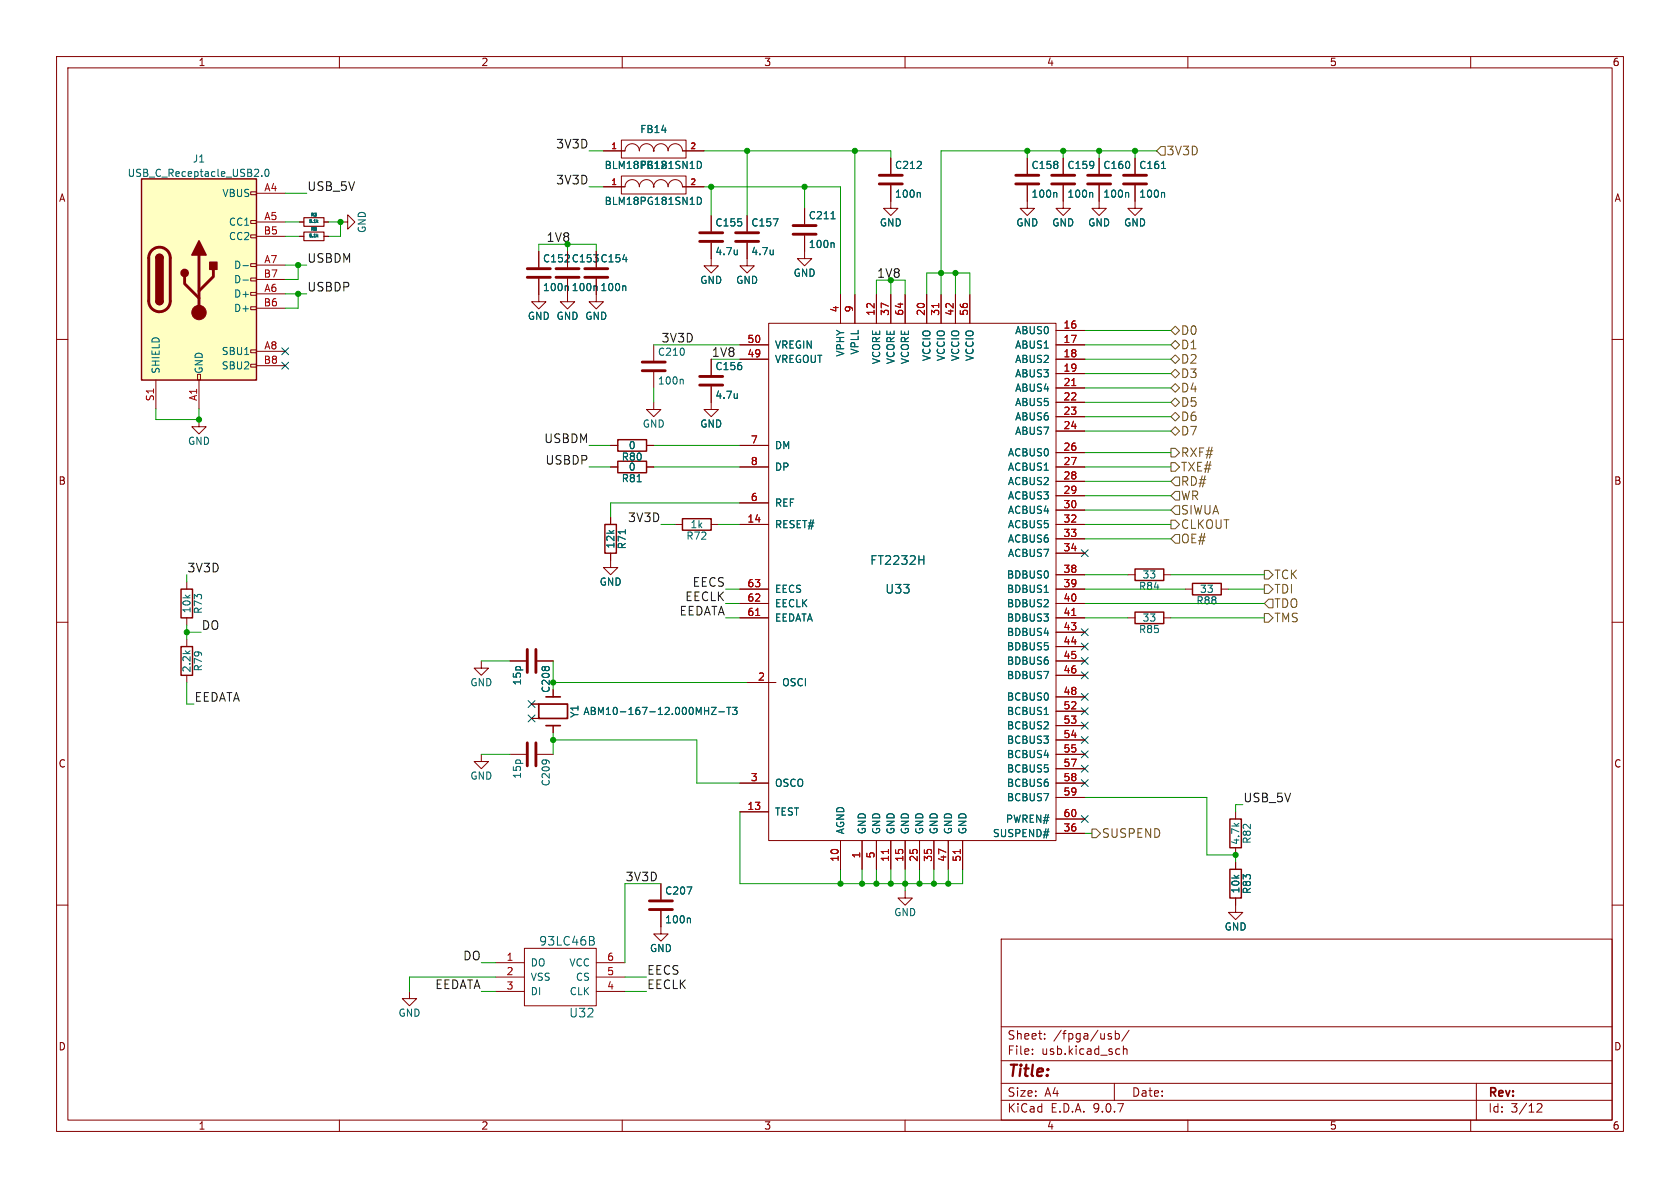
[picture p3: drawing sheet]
<svg xmlns="http://www.w3.org/2000/svg" width="297mm" height="210mm" viewBox="0 0 297 210" stroke-linecap="round" stroke-linejoin="round" font-family="sans-serif">
<g fill="none" stroke="#840000" stroke-width=".18">
<path d="M10 10h277v190h-277zM12 12h273v186h-273zM60 10v2M110 10v2M160 10v2M210 10v2M260 10v2M60.2 39.2h1.3v-1.2l1.2 1.2-1.2 1.3v-1.3M106.7 33h3.8a1.27 1.27 0 0 1 1.3-1.2 1.27 1.27 0 0 1 1.2 1.2 1.27 1.27 0 0 1 1.3-1.2 1.27 1.27 0 0 1 1.3 1.2 1.27 1.27 0 0 1 1.2-1.2 1.27 1.27 0 0 1 1.3 1.2 1.27 1.27 0 0 1 1.3-1.2 1.27 1.27 0 0 1 1.2 1.2h3.9M109.9 31.1h11.4v3.2h-11.4zM188 27.9v2.8M188 32.8v2.8"/>
<path d="M10 60h2M35.2 74.2v1.2h1.2l-1.2 1.3-1.3-1.3h1.3M285 60h2M10 110h2M33 102.9v1.2M33 109.2v1.3M33 113v1.3M33 119.4v1.3M285 110h2M10 160h2M177 166h108v32h-108zM285 160h2"/>
<path d="M60 198v2M110 198v2M160 198v2M177 194.5h108M177 191.5h108M177 187.5h108M177 181.5h108M182.5 186.3v.1M182.5 185.5v.1M184.7 183.6v.1M184.7 182.8v.1M196.1 183.2l.4 .1v.2l-.2 .2h-.3"/>
<path d="M196.1 182.7l.4 .1M197 191.5v3M197.2 182.8l.4-.1 .3 .3v.4l-.2 .2h-.5M197.2 182.2v1.5M197.8 185.4l.2 .1M198 186.3l-.2 .1M198.6 184.9v1.5M198.6 185.5l.2-.1 .4 .1v.9M199.6 182.1l-1.3 2M210 198v2M260 198v2M261 191.5v6.5"/>
<path d="M271.7 195.2l.6-.1 .2 .1 .1 .3-.9 1.1h.9"/>
</g>
<path d="M185.9 31h4.1M185.9 32.5h4.1" fill="none" stroke="#840000" stroke-width=".51"/>
<path d="M123.3 34.9a.64 .64 0 0 1 .7 .6 .64 .64 0 0 1-.7 .6zM193 34l.2 .2v.7" fill="none" stroke="#006464" stroke-width=".18"/>
<circle cx="115.6" cy="33" r=".08" fill="#840000" stroke="#840000" stroke-width=".18"/>
<path d="M32 104.1h2v5.1h-2zM32 114.3h2v5.1h-2z" fill="none" stroke="#840000" stroke-width=".25"/>
<path d="M25 31.6h20.3v35.6h-20.3z" fill="#ffffc2"/>
<g fill="none" stroke="#840000" stroke-width=".18">
<path d="M44.3 33.9h1v.5h-1zM44.3 39h1v.5h-1zM45.3 34.2h5.1M45.3 39.2h5.1M53 39.2h.7M57.3 39.2h.7M106.7 26.7h3.8a1.27 1.27 0 0 1 1.3-1.3 1.27 1.27 0 0 1 1.2 1.3 1.27 1.27 0 0 1 1.3-1.3 1.27 1.27 0 0 1 1.3 1.3 1.27 1.27 0 0 1 1.2-1.3 1.27 1.27 0 0 1 1.3 1.3 1.27 1.27 0 0 1 1.3-1.3 1.27 1.27 0 0 1 1.2 1.3h3.9M106.7 33h3.8M109.9 24.8h11.4v3.1h-11.4zM120.6 33h3.9M125.7 38.1v2.8M132.1 38.1v2.8"/>
<path d="M142.2 36.8v2.8M157.5 32.8v4h1.2l-1.2 1.3-1.3-1.3h1.3M157.5 27.9v2.8M181.6 32.8v4h1.3l-1.3 1.3-1.3-1.3h1.3M181.6 27.9v2.8M188 32.8v4h1.2l-1.2 1.3-1.3-1.3h1.3M188 27.9v2.8M194.3 32.8v4h1.3l-1.3 1.3-1.3-1.3h1.3M194.3 27.9v2.8M200.7 32.8v4h1.2l-1.2 1.3-1.3-1.3h1.3M200.7 27.9v2.8M44.3 41.5h1v.5h-1z"/>
<path d="M44.3 46.6h1v.5h-1zM44.3 49.1h1v.6h-1zM44.3 51.7h1v.5h-1zM44.3 54.2h1v.5h-1zM45.3 41.8h5.1M45.3 46.9h5.1M45.3 49.4h5.1M45.3 51.9h5.1M45.3 54.5h5.1M53 41.8h.7M57.3 41.8h.7M95.2 49.3v4h1.3l-1.3 1.3-1.2-1.3h1.2"/>
<path d="M95.2 44.5v2.7M100.3 49.3v4h1.3l-1.3 1.3-1.2-1.3h1.2M100.3 44.5v2.7M105.4 49.3v4h1.3l-1.3 1.3-1.3-1.3h1.3M105.4 44.5v2.7M125.7 42.9v4.1h1.3l-1.3 1.3-1.2-1.3h1.2M132.1 42.9v4.1h1.2l-1.2 1.3-1.3-1.3h1.3M135.9 57.2h50.8v91.4h-50.8zM142.2 41.7v4h1.3l-1.3 1.3-1.2-1.3h1.2M148.6 52.1v5.1M151.1 52.1v5.1M154.9 52.1v5.1"/>
<path d="M157.5 52.1v5.1M160 52.1v5.1M163.8 52.1v5.1M166.4 52.1v5.1M168.9 52.1v5.1M171.4 52.1v5.1M186.7 58.4h5.1M27.6 67.2v5.1M34.9 66.2h.5v1h-.5zM35.2 67.2v5.1M44.3 61.8h1v.6h-1zM44.3 64.4h1v.5h-1z"/>
<path d="M45.3 62.1h5.1M45.3 64.6h5.1M107.9 78.7h1.3M114.3 78.7h1.3M115.6 71.1v1.3h1.2l-1.2 1.3-1.3-1.3h1.3M115.6 61v2.8M115.6 65.8v2.8M125.7 68.3v4.1h1.3l-1.3 1.3-1.2-1.3h1.2M125.7 63.5v2.8M130.8 61h5.1M130.8 63.5h5.1M130.8 78.7h5.1"/>
<path d="M186.7 61h5.1M186.7 63.5h5.1M186.7 66h5.1M186.7 68.6h5.1M186.7 71.1h5.1M186.7 73.7h5.1M186.7 76.2h5.1M107.9 97.8v2.5h1.3l-1.3 1.3-1.2-1.3h1.2M107.9 82.6h1.3M107.9 91.4v1.3M114.3 82.6h1.3M119.4 92.7h1.2"/>
<path d="M125.7 92.7h1.3M130.8 92.7h5.1M130.8 82.6h5.1M130.8 88.9h5.1M186.7 92.7h5.1M186.7 82.6h5.1M186.7 80h5.1M186.7 85.1h5.1M186.7 87.6h5.1M186.7 90.2h5.1M186.7 95.3h5.1M186.7 97.8h5.1"/>
<path d="M85.1 116.8v1.3h1.3l-1.3 1.3-1.3-1.3h1.3M90.2 116.8h2.8M95 116.8h2.8M130.8 104.1h5.1M130.8 106.7h5.1M130.8 109.2h5.1M186.7 104.1h5.1M186.7 106.7h5.1M186.7 109.2h5.1M186.7 101.6h5.1M186.7 111.8h5.1M186.7 114.3h5.1"/>
<path d="M186.7 116.8h5.1M186.7 119.4h5.1M199.4 109.2h1.3M199.4 101.6h1.3M205.7 109.2h1.3M205.7 101.6h1.3M209.5 104.1h1.3M215.9 104.1h1.3M85.1 133.4v1.2h1.3l-1.3 1.3-1.3-1.3h1.3M90.2 133.4h2.8M94 124.5h1.2M94 127h1.2"/>
<path d="M95 133.4h2.8M97.8 121.9v1.3M97.8 128.3v1.2M130.8 138.4h5.1M132.1 120.7h5.1M186.7 138.4h5.1M186.7 123.2h5.1M186.7 125.7h5.1M186.7 128.3h5.1M186.7 130.8h5.1M186.7 133.4h5.1M186.7 135.9h5.1"/>
<path d="M116.8 156.2v2.8M130.8 143.5h5.1M148.6 148.6v5.1M152.4 148.6v5.1M154.9 148.6v5.1M157.5 148.6v5.1M160 157.5v1.3h1.3l-1.3 1.2-1.3-1.2h1.3M160 148.6v5.1M162.6 148.6v5.1M165.1 148.6v5.1M167.6 148.6v5.1M170.2 148.6v5.1"/>
<path d="M186.7 141h5.1M186.7 144.8h5.1M186.7 147.3h5.1M218.4 158.8v2.5h1.3l-1.3 1.3-1.2-1.3h1.2M218.4 143.5v1.3M218.4 149.9v1.2M218.4 152.4v1.3M72.4 175.3v1.2h1.3l-1.3 1.3-1.3-1.3h1.3M87.6 170.2h5.1M87.6 172.7h5.1M87.6 175.3h5.1M92.7 167.6h12.7v10.2h-12.7z"/>
<path d="M105.4 170.2h5.1M105.4 172.7h5.1M105.4 175.3h5.1M116.8 161v4.1h1.3l-1.3 1.3-1.2-1.3h1.2"/>
</g>
<path d="M25 31.6h20.3v35.6h-20.3zM27.6 45.6a.64 .64 0 0 1 .6-.6 .64 .64 0 0 1 .6 .6M27.6 53.2a.64 .64 0 0 0 .6 .6 .64 .64 0 0 0 .6-.6M109.2 77.7h5.1v2.1h-5.1zM106.9 92.7h2.1v5.1h-2.1zM109.2 81.5h5.1v2.1h-5.1zM120.6 91.7h5.1v2h-5.1zM200.7 100.6h5v2h-5zM200.7 108.2h5v2h-5zM210.8 103.1h5.1v2.1h-5.1zM217.4 153.7h2.1v5.1h-2.1zM217.4 144.8h2.1v5.1h-2.1z" fill="none" stroke="#840000" stroke-width=".25"/>
<g fill="none" stroke="#840000" stroke-width=".51">
<path d="M140.2 39.9h4.1M155.4 31h4.1M155.4 32.5h4.1M179.6 31h4M179.6 32.5h4M192.3 31h4M192.3 32.5h4M198.6 31h4.1M198.6 32.5h4.1M26.8 44.3a1.9 1.9 0 0 1 2.1-.5 1.9 1.9 0 0 1 1.2 1.8v7.6a1.91 1.91 0 0 1-1.9 1.9 1.91 1.91 0 0 1-1.9-1.9v-7.8l.2-.6zM32.6 48.9v1.3l2.6 2.5M35.2 45.1v10.1"/>
<path d="M37.7 47.6v1.3l-2.5 2.5M93.2 47.5h4.1M93.2 49h4.1M98.3 47.5h4.1M98.3 49h4.1M103.4 47.5h4M103.4 49h4M123.7 41.1h4.1M123.7 42.7h4.1M130 41.1h4.1M130 42.7h4.1M140.2 41.4h4.1"/>
<path d="M113.5 64h4.1M113.5 65.5h4.1M123.7 66.5h4.1M123.7 68.1h4.1M93.2 114.8v4.1M94.7 114.8v4.1M93.2 131.3v4.1M94.7 131.3v4.1M114.8 159.3h4.1M114.8 160.8h4.1"/>
</g>
<g fill="#840000" stroke="#840000" stroke-width=".25">
<path d="M27.6 45.6h1.2v7.6h-1.2z"/>
<path d="M27.7 45.1a.64 .64 0 0 1 .7-.1 .64 .64 0 0 1 .4 .6h-1.2z"/>
<path d="M27.6 53.2h1.2a.64 .64 0 0 1-.6 .6 .64 .64 0 0 1-.6-.6z"/>
<path d="M35.2 42.5l1.2 2.6h-2.5z"/>
<path d="M37.1 46.4h1.3v1.2h-1.3z"/>
<circle cx="32.6" cy="48.3" r=".63"/>
</g>
<g fill="#840000" stroke="#840000" stroke-width=".18">
<circle cx="35.2" cy="55.2" r="1.27"/>
<circle cx="115.6" cy="26.7" r=".08"/>
</g>
<g fill="none" stroke="#006464" stroke-width=".18">
<path d="M46.3 31.1v.1M47 30l.1-.1a.68 .68 0 0 1 .5 .7 .68 .68 0 0 1-.5 .6 .84 .84 0 0 1-.1-1.2zM56.1 39.2l.1 .1M56.2 39l-.2 .2M123.3 28.5a.64 .64 0 0 1 .7 .7 .64 .64 0 0 1-.7 .6zM123.3 34.9a.64 .64 0 0 1 .7 .6 .64 .64 0 0 1-.7 .6zM136.7 38.7h.8l-.5 1.2M146.9 38.7h.7M162.5 34l.2 .2v.7M186.6 34l.2 .2v.7M193 34l.2 .2v.7M199.3 34l.2 .2v.7"/>
<path d="M205.3 29.8h.8M205.7 34l.2 .2v.7M43 47h.9M43 49.5h.9M56.1 41.7l.1 .2M56.2 41.5l-.2 .2M100.3 50.5l.2 .2v.7M105.4 50.5l.2 .2v.7M110.1 45.9h.8M110.4 50.5l.2 .2v.7M130.3 44.2v.8M130.3 44.9v.1"/>
<path d="M136.7 44.2v.8M136.7 44.9l-.1 .1M147.3 42.9l.2 .2v.7M120.6 67l.2 .2v.7M130.3 69.6v.8M130.3 70.3v.1M110.6 93.6v.8M112.6 85.2h.8M162.5 99h.8M163.3 98.2v1.6M184.6 104.7h.7M125.8 125h.8l-.8 1.3h.8"/>
<path d="M127.1 125.8h1M128.5 125h.7M128.8 125v1.3M129.5 125h.8l-.4 .5 .3 .1v.6l-.1 .1-.6-.1M184.6 126.3h.7M121.5 156.8h.8l-.5 1.3M104.2 165.5h.5l.2 .2 .1 .3-.3 .3M104.2 166.3h.5M104.7 166.3a.41 .41 0 0 1 .4 .3 .41 .41 0 0 1-.3 .5h-.6M121.9 162.3l.2 .2v.6"/>
</g>
<path d="M53.7 38.5h3.6v1.5h-3.6zM53.7 41h3.6v1.5h-3.6z" fill="none" stroke="#840000" stroke-width=".2"/>
<path d="M166 53.6v.8M189.5 68.2h.7M133.6 108.8h.7M189.5 108.8h.7M157.1 150.2v.7M169.8 150.2v.7" fill="none" stroke="#a90000" stroke-width=".18"/>
<path d="M95.2 124.5h5.1v2.5h-5.1zM96.5 123.2h2.6M96.5 128.3h2.6" fill="none" stroke="#840000" stroke-width=".3"/>
<g fill="none" stroke="#725600" stroke-width=".18">
<path d="M205.2 25.9h.8v1.5h-.8l-.7-.7zM207 58.4l.8-.7 .7 .7-.7 .8zM207 79.2h.8l.7 .8-.7 .8h-.8zM207 76.2l.8-.8 .7 .8-.7 .8zM207 66l.8-.7 .7 .7-.7 .8zM207 73.7l.8-.8 .7 .8-.7 .7zM207 71.1l.8-.7 .7 .7-.7 .8zM207 68.6l.8-.8 .7 .8-.7 .7zM207 63.5l.8-.8 .7 .8-.7 .8zM207 61l.8-.8 .7 .8-.7 .7zM207 81.8h.8l.7 .8-.7 .7h-.8zM207 91.9h.8l.7 .8-.7 .8h-.8z"/>
<path d="M207.8 86.9h.7v1.5h-.7l-.8-.8zM207.8 84.3h.7v1.6h-.7l-.8-.8zM207.8 94.5h.7v1.5h-.7l-.8-.7zM207.8 89.4h.7v1.5h-.7l-.8-.7zM223.5 103.4h.8l.7 .7-.7 .8h-.8zM223.5 100.8h.8l.7 .8-.7 .8h-.8zM223.5 108.5h.8l.7 .7-.7 .8h-.8zM224.3 105.9h.7v1.5h-.7l-.8-.7zM193 146.6h.8l.8 .7-.8 .8h-.8z"/>
</g>
<g fill="none" stroke="#009600" stroke-width=".18">
<path d="M50.4 39.2h2.6M50.4 34.2h3.8M58 39.2h2.2v2.6h-2.2M104.1 26.7h2.6M104.1 33h2.6M124.5 26.7h33v1.2M124.5 33h24.1v19.1M125.7 33v5.1M132.1 26.7v11.4M142.2 33v3.8M151.1 26.7v25.4M181.6 26.7v1.2"/>
<path d="M188 26.7v1.2M194.3 26.7v1.2M200.7 26.7v1.2M204.5 26.7h-38.1v25.4M50.4 51.9h3.8M50.4 46.9h3.8M50.4 41.8h2.6M52.7 46.9v2.5h-2.3M52.7 51.9v2.6h-2.3M95.2 44.5v-1.3h10.2v1.3M100.3 43.2v1.3M154.9 49.5v2.6"/>
<path d="M157.5 52.1v-2.6h2.5v2.6M163.8 52.1v-3.8h7.6v3.8M168.9 48.3v3.8M191.8 58.4h15.2M27.6 72.3v1.9h7.6v-1.9M104.1 78.7h3.8M115.6 78.7h15.2M115.6 68.6v2.5M115.6 61h15.2M125.7 63.5h5.1M191.8 61h15.2M191.8 63.5h15.2"/>
<path d="M191.8 66h15.2M191.8 68.6h15.2M191.8 73.7h15.2M191.8 71.1h15.2M191.8 76.2h15.2M104.1 82.6h3.8M115.6 82.6h15.2M116.8 92.7h2.6M127 92.7h3.8M130.8 88.9h-22.9v2.5M191.8 92.7h15.2M191.8 82.6h15.2"/>
<path d="M191.8 90.2h15.2M191.8 85.1h15.2M191.8 80h15.2M191.8 87.6h15.2M191.8 95.3h15.2M33 101.6v1.3M33 110.5v2.5M33 111.8h2.6M85.1 116.8h5.1M97.8 116.8v3.9h34.3M128.3 106.7h2.5M128.3 104.1h2.5"/>
<path d="M128.3 109.2h2.5M191.8 101.6h7.6M191.8 106.7h31.7M191.8 104.1h17.7M191.8 109.2h7.6M207 101.6h16.5M207 109.2h16.5M217.2 104.1h6.3M33 120.7v3.8h1.3M85.1 133.4h5.1M97.8 130.8h25.4v7.6h7.6M97.8 129.5v3.9"/>
<path d="M116.8 156.2h-6.3v14M130.8 143.5v12.7h39.4v-2.5M148.6 153.7v2.5M152.4 153.7v2.5M154.9 153.7v2.5M157.5 153.7v2.5M160 153.7v3.8M162.6 153.7v2.5M165.1 153.7v2.5M167.6 153.7v2.5M191.8 141h21.6v10.1h5v1.3M191.8 147.3h1.2"/>
<path d="M219.7 142.2h-1.3v1.3M85.1 175.3h2.5M85.1 170.2h2.5M87.6 172.7h-15.2v2.6M110.5 175.3h3.8M110.5 172.7h3.8"/>
</g>
<g fill="none" stroke="#000084" stroke-width=".18">
<path d="M49.8 64l1.2 1.3M49.8 61.5l1.2 1.2M51 64l-1.2 1.3M51 61.5l-1.2 1.2M191.2 97.2l1.2 1.2M192.4 97.2l-1.2 1.2M191.2 118.8l1.2 1.2M191.2 116.2l1.2 1.2M191.2 111.2l1.2 1.2M191.2 113.7l1.2 1.2M192.4 118.8l-1.2 1.2M192.4 116.2l-1.2 1.2"/>
<path d="M192.4 111.2l-1.2 1.2M192.4 113.7l-1.2 1.2M93.4 123.9l1.2 1.2M93.4 126.4l1.2 1.2M94.6 123.9l-1.2 1.2M94.6 126.4l-1.2 1.2M191.2 122.6l1.2 1.2M191.2 130.2l1.2 1.2M191.2 125.1l1.2 1.2M191.2 127.7l1.2 1.2M191.2 137.8l1.2 1.2M191.2 132.7l1.2 1.3"/>
<path d="M191.2 135.3l1.2 1.2M192.4 122.6l-1.2 1.2M192.4 130.2l-1.2 1.2M192.4 125.1l-1.2 1.2M192.4 127.7l-1.2 1.2M192.4 137.8l-1.2 1.2M192.4 132.7l-1.2 1.3M192.4 135.3l-1.2 1.2M191.2 144.2l1.2 1.2M192.4 144.2l-1.2 1.2"/>
</g>
<g fill="#009600" stroke="#009600" stroke-width=".18">
<circle cx="218.4" cy="151.1" r=".46"/>
<circle cx="188" cy="26.7" r=".46"/>
<circle cx="166.4" cy="48.3" r=".46"/>
<circle cx="160" cy="156.2" r=".46"/>
<circle cx="162.6" cy="156.2" r=".46"/>
<circle cx="148.6" cy="156.2" r=".46"/>
<circle cx="154.9" cy="156.2" r=".46"/>
<circle cx="152.4" cy="156.2" r=".46"/>
<circle cx="167.6" cy="156.2" r=".46"/>
<circle cx="165.1" cy="156.2" r=".46"/>
<circle cx="157.5" cy="156.2" r=".46"/>
<circle cx="168.9" cy="48.3" r=".46"/>
<circle cx="200.7" cy="26.7" r=".46"/>
<circle cx="181.6" cy="26.7" r=".46"/>
<circle cx="194.3" cy="26.7" r=".46"/>
<circle cx="132.1" cy="26.7" r=".46"/>
<circle cx="142.2" cy="33" r=".46"/>
<circle cx="151.1" cy="26.7" r=".46"/>
<circle cx="125.7" cy="33" r=".46"/>
<circle cx="52.7" cy="51.9" r=".46"/>
<circle cx="52.7" cy="46.9" r=".46"/>
<circle cx="35.2" cy="74.2" r=".46"/>
<circle cx="60.2" cy="39.2" r=".46"/>
<circle cx="33" cy="111.8" r=".46"/>
<circle cx="97.8" cy="120.7" r=".46"/>
<circle cx="97.8" cy="130.8" r=".46"/>
</g>
<text font-size="2.8" fill="#840000" x="178" y="190.9">Title:</text>
<g font-size="2.1" fill="#0f0f0f">
<text x="98.3" y="26.4">3V3D</text>
<text x="54.2" y="33.9">USB_5V</text>
<text x="98.3" y="32.7">3V3D</text>
<text x="54.2" y="46.6">USBDM</text>
<text x="54.2" y="51.6">USBDP</text>
<text x="116.8" y="60.6">3V3D</text>
<text x="125.7" y="63.2">1V8</text>
<text x="96.1" y="78.4">USBDM</text>
<text x="96.4" y="82.2">USBDP</text>
<text x="111" y="92.4">3V3D</text>
<text x="33" y="101.3">3V3D</text>
<text x="121.1" y="106.4">EECLK</text>
<text x="122.4" y="103.8">EECS</text>
<text x="35.6" y="111.4">DO</text>
<text x="120.1" y="108.9">EEDATA</text>
<text x="34.3" y="124.1">EEDATA</text>
<text x="219.7" y="141.9">USB_5V</text>
<text x="110.5" y="155.9">3V3D</text>
<text x="81.8" y="169.9">DO</text>
<text x="114.3" y="172.4">EECS</text>
<text x="76.9" y="174.9">EEDATA</text>
<text x="114.3" y="174.9">EECLK</text>
</g>
<g font-size="2.1" fill="#725600">
<text x="206.1" y="27.7">3V3D</text>
<text x="208.7" y="59.4">D0</text>
<text x="208.7" y="64.5">D2</text>
<text x="208.7" y="62">D1</text>
<text x="208.7" y="67">D3</text>
<text x="208.7" y="69.6">D4</text>
<text x="208.7" y="77.2">D7</text>
<text x="208.7" y="74.7">D6</text>
<text x="208.7" y="72.1">D5</text>
<text x="208.7" y="81">RXF#</text>
<text x="208.7" y="83.5">TXE#</text>
<text x="208.7" y="88.6">WR</text>
<text x="208.7" y="86.1">RD#</text>
<text x="208.7" y="91.2">SIWUA</text>
<text x="208.7" y="93.7">CLKOUT</text>
<text x="208.7" y="96.2">OE#</text>
<text x="225.2" y="105.1">TDI</text>
<text x="225.2" y="102.6">TCK</text>
<text x="225.2" y="107.7">TDO</text>
<text x="225.2" y="110.2">TMS</text>
<text x="194.7" y="148.3">SUSPEND</text>
</g>
<g font-size="2.1" fill="#009600">
<text x="96.5" y="42.9">1V8</text>
<text x="154.9" y="49.2">1V8</text>
</g>
<g font-size="2.1" fill="#006464">
<text x="153.7" y="100.1">FT2232H</text>
<text x="156.4" y="105.1">U33</text>
<text x="95.2" y="167.4">93LC46B</text>
<text x="100.5" y="180.1">U32</text>
</g>
<g font-size="2.1" fill="#840000">
<text x="178" y="184">Sheet:</text>
<text x="186.2" y="184">/fpga/usb/</text>
<text x="178" y="186.7">File:</text>
<text x="184.1" y="186.7">usb.kicad_sch</text>
<text x="178" y="196.9">KiCad</text>
<text x="178" y="194.1">Size:</text>
<text x="184.7" y="194.1">A4</text>
<text x="185.7" y="196.9">E.D.A.</text>
<text x="193.3" y="196.9">9.0.7</text>
<text x="200" y="194.1">Date:</text>
<text x="263" y="194.3">Rev:</text>
<text x="263" y="196.9">Id:</text>
<text x="267.1" y="196.9">3/12</text>
</g>
<g font-size="1.8" fill="#840000">
<text x="35" y="11.9">1</text>
<text x="85" y="11.9">2</text>
<text x="135" y="11.9">3</text>
<text x="185" y="11.9">4</text>
<text x="235" y="11.9">5</text>
<text x="285" y="11.9">6</text>
<text x="10.3" y="35.9">A</text>
<text x="285.3" y="35.9">A</text>
<text x="10.3" y="85.9">B</text>
<text x="285.3" y="85.9">B</text>
<text x="10.3" y="135.9">C</text>
<text x="285.3" y="135.9">C</text>
<text x="10.3" y="185.9">D</text>
<text x="285.3" y="185.9">D</text>
<text x="35" y="199.9">1</text>
<text x="85" y="199.9">2</text>
<text x="135" y="199.9">3</text>
<text x="185" y="199.9">4</text>
<text x="235" y="199.9">5</text>
<text x="285" y="199.9">6</text>
</g>
<g font-size="1.8" fill="#006464">
<text x="113.1" y="23.7">FB14</text>
<text x="34" y="28.9">J1</text>
<text x="22.5" y="31.5">USB_C_Receptacle_USB2.0</text>
<text x="39.2" y="35">VBUS</text>
<text x="106.8" y="30.1">BLM18PG181SN1D</text>
<text x="113.1" y="30.1">FB12</text>
<text x="158.1" y="30.1">C212</text>
<text x="158.1" y="35.2">100n</text>
<text x="182.3" y="30.1">C158</text>
<text x="182.3" y="35.2">100n</text>
<text x="188.6" y="30.1">C159</text>
<text x="188.6" y="35.2">100n</text>
<text x="195" y="30.1">C160</text>
<text x="195" y="35.2">100n</text>
<text x="201.3" y="30.1">C161</text>
<text x="201.3" y="35.2">100n</text>
<text x="40.4" y="40.1">CC1</text>
<text x="64.9" y="41.3" transform="rotate(-90 64.9 41.3)">GND</text>
<text x="106.8" y="36.4">BLM18PG181SN1D</text>
<text x="126.4" y="40.2">C155</text>
<text x="132.7" y="40.2">C157</text>
<text x="142.9" y="39">C211</text>
<text x="155.4" y="40.2">GND</text>
<text x="179.6" y="40.2">GND</text>
<text x="185.9" y="40.2">GND</text>
<text x="192.3" y="40.2">GND</text>
<text x="198.6" y="40.2">GND</text>
<text x="40.4" y="42.6">CC2</text>
<text x="41.3" y="47.7">D-</text>
<text x="95.9" y="46.6">C152</text>
<text x="101" y="46.6">C153</text>
<text x="106.1" y="46.6">C154</text>
<text x="126.4" y="45.3">4.7u</text>
<text x="132.7" y="45.3">4.7u</text>
<text x="142.9" y="44">100n</text>
<text x="41.3" y="50.3">D-</text>
<text x="41.3" y="52.8">D+</text>
<text x="95.9" y="51.7">100n</text>
<text x="101" y="51.7">100n</text>
<text x="106.1" y="51.7">100n</text>
<text x="123.7" y="50.4">GND</text>
<text x="130" y="50.4">GND</text>
<text x="140.2" y="49.1">GND</text>
<text x="41.3" y="55.3">D+</text>
<text x="93.2" y="56.7">GND GND GND</text>
<text x="179.4" y="59.3">ABUS0</text>
<text x="39.1" y="63">SBU1</text>
<text x="39.1" y="65.5">SBU2</text>
<text x="116.2" y="63.1">C210</text>
<text x="126.4" y="65.6">C156</text>
<text x="136.9" y="61.8">VREGIN</text>
<text x="136.9" y="64.4">VREGOUT</text>
<text x="149.5" y="63.1" transform="rotate(-90 149.5 63.1)">VPHY</text>
<text x="152" y="62.8" transform="rotate(-90 152 62.8)">VPLL</text>
<text x="155.8" y="64.5" transform="rotate(-90 155.8 64.5)">VCORE</text>
<text x="158.3" y="64.5" transform="rotate(-90 158.3 64.5)">VCORE</text>
<text x="160.9" y="64.5" transform="rotate(-90 160.9 64.5)">VCORE</text>
<text x="164.7" y="63.9" transform="rotate(-90 164.7 63.9)">VCCIO</text>
<text x="167.2" y="63.9" transform="rotate(-90 167.2 63.9)">VCCIO</text>
<text x="169.8" y="63.9" transform="rotate(-90 169.8 63.9)">VCCIO</text>
<text x="172.3" y="63.9" transform="rotate(-90 172.3 63.9)">VCCIO</text>
<text x="179.4" y="61.8">ABUS1</text>
<text x="179.4" y="64.4">ABUS2</text>
<text x="28.4" y="66.2" transform="rotate(-90 28.4 66.2)">SHIELD</text>
<text x="36" y="66.2" transform="rotate(-90 36 66.2)">GND</text>
<text x="116.2" y="68.2">100n</text>
<text x="126.4" y="70.7">4.7u</text>
<text x="179.4" y="66.9">ABUS3</text>
<text x="179.4" y="69.4">ABUS4</text>
<text x="179.4" y="72">ABUS5</text>
<text x="113.5" y="75.8">GND</text>
<text x="123.7" y="75.8">GND</text>
<text x="179.4" y="74.5">ABUS6</text>
<text x="179.4" y="77.1">ABUS7</text>
<text x="33.1" y="78.8">GND</text>
<text x="109.8" y="81.6">R80</text>
<text x="111.1" y="83.4">0</text>
<text x="111.1" y="79.6">0</text>
<text x="136.9" y="79.6">DM</text>
<text x="136.9" y="83.4">DP</text>
<text x="178.1" y="80.9">ACBUS0</text>
<text x="178.1" y="83.4">ACBUS1</text>
<text x="109.8" y="85.4">R81</text>
<text x="136.9" y="89.8">REF</text>
<text x="178.1" y="86">ACBUS2</text>
<text x="178.1" y="88.5">ACBUS3</text>
<text x="121.2" y="95.6">R72</text>
<text x="122" y="93.6">1k</text>
<text x="136.9" y="93.6">RESET#</text>
<text x="178.1" y="91">ACBUS4</text>
<text x="178.1" y="93.6">ACBUS5</text>
<text x="108.8" y="97.1" transform="rotate(-90 108.8 97.1)">12k</text>
<text x="110.8" y="97.2" transform="rotate(-90 110.8 97.2)">R71</text>
<text x="178.1" y="96.1">ACBUS6</text>
<text x="178.1" y="98.7">ACBUS7</text>
<text x="105.9" y="103.7">GND</text>
<text x="136.9" y="105">EECS</text>
<text x="136.9" y="107.5">EECLK</text>
<text x="177.9" y="102.5">BDBUS0</text>
<text x="177.9" y="105">BDBUS1</text>
<text x="177.9" y="107.5">BDBUS2</text>
<text x="201.3" y="104.5">R84</text>
<text x="201.9" y="102.5">33</text>
<text x="211.4" y="107">R88</text>
<text x="212" y="105">33</text>
<text x="33.9" y="108.5" transform="rotate(-90 33.9 108.5)">10k</text>
<text x="35.9" y="108.6" transform="rotate(-90 35.9 108.6)">R73</text>
<text x="136.9" y="110.1">EEDATA</text>
<text x="177.9" y="110.1">BDBUS3</text>
<text x="177.9" y="112.6">BDBUS4</text>
<text x="201.3" y="112.1">R85</text>
<text x="201.9" y="110.1">33</text>
<text x="33.9" y="119" transform="rotate(-90 33.9 119)">2.2k</text>
<text x="35.9" y="118.8" transform="rotate(-90 35.9 118.8)">R79</text>
<text x="177.9" y="115.2">BDBUS5</text>
<text x="177.9" y="117.7">BDBUS6</text>
<text x="83.1" y="121.5">GND</text>
<text x="92.3" y="121.3" transform="rotate(-90 92.3 121.3)">15p</text>
<text x="97.4" y="122.6" transform="rotate(-90 97.4 122.6)">C208</text>
<text x="138.2" y="121.5">OSCI</text>
<text x="177.9" y="120.2">BDBUS7</text>
<text x="177.9" y="124.1">BCBUS0</text>
<text x="102.5" y="127" transform="rotate(-90 102.5 127)">Y1</text>
<text x="103" y="126.6">ABM10-167-12.000MHZ-T3</text>
<text x="177.9" y="126.6">BCBUS1</text>
<text x="177.9" y="129.1">BCBUS2</text>
<text x="177.9" y="131.7">BCBUS3</text>
<text x="92.3" y="137.8" transform="rotate(-90 92.3 137.8)">15p</text>
<text x="177.9" y="134.2">BCBUS4</text>
<text x="177.9" y="136.8">BCBUS5</text>
<text x="83.1" y="138">GND</text>
<text x="97.4" y="139.1" transform="rotate(-90 97.4 139.1)">C209</text>
<text x="136.9" y="139.3">OSCO</text>
<text x="177.9" y="139.3">BCBUS6</text>
<text x="177.9" y="141.8">BCBUS7</text>
<text x="136.9" y="144.4">TEST</text>
<text x="149.5" y="147.6" transform="rotate(-90 149.5 147.6)">AGND</text>
<text x="153.3" y="147.6" transform="rotate(-90 153.3 147.6)">GND</text>
<text x="155.8" y="147.6" transform="rotate(-90 155.8 147.6)">GND</text>
<text x="158.3" y="147.6" transform="rotate(-90 158.3 147.6)">GND</text>
<text x="160.9" y="147.6" transform="rotate(-90 160.9 147.6)">GND</text>
<text x="163.4" y="147.6" transform="rotate(-90 163.4 147.6)">GND</text>
<text x="166" y="147.6" transform="rotate(-90 166 147.6)">GND</text>
<text x="168.5" y="147.6" transform="rotate(-90 168.5 147.6)">GND</text>
<text x="171" y="147.6" transform="rotate(-90 171 147.6)">GND</text>
<text x="175.4" y="148.2">SUSPEND#</text>
<text x="177.7" y="145.6">PWREN#</text>
<text x="219.3" y="149.4" transform="rotate(-90 219.3 149.4)">4.7k</text>
<text x="221.3" y="149.3" transform="rotate(-90 221.3 149.3)">R82</text>
<text x="117.5" y="158.3">C207</text>
<text x="219.3" y="158" transform="rotate(-90 219.3 158)">10k</text>
<text x="221.3" y="158.2" transform="rotate(-90 221.3 158.2)">R83</text>
<text x="117.5" y="163.4">100n</text>
<text x="158" y="162.2">GND</text>
<text x="216.4" y="164.7">GND</text>
<text x="93.7" y="171">DO</text>
<text x="93.7" y="173.6">VSS</text>
<text x="100.6" y="171">VCC</text>
<text x="101.7" y="173.6">CS</text>
<text x="114.8" y="168.5">GND</text>
<text x="70.4" y="179.9">GND</text>
<text x="93.7" y="176.1">DI</text>
<text x="100.6" y="176.1">CLK</text>
</g>
<g font-size="1.8" fill="#a90000">
<text x="46.6" y="33.9">A4</text>
<text x="46.5" y="41.5">B5</text>
<text x="46.6" y="39">A5</text>
<text x="46.6" y="46.6">A7</text>
<text x="46.5" y="49.1">B7</text>
<text x="46.6" y="51.7">A6</text>
<text x="46.5" y="54.2">B6</text>
<text x="148.3" y="55.3" transform="rotate(-90 148.3 55.3)">4</text>
<text x="150.9" y="55.3" transform="rotate(-90 150.9 55.3)">9</text>
<text x="154.7" y="55.9" transform="rotate(-90 154.7 55.9)">12</text>
<text x="157.2" y="55.9" transform="rotate(-90 157.2 55.9)">37</text>
<text x="159.8" y="55.9" transform="rotate(-90 159.8 55.9)">64</text>
<text x="163.6" y="55.9" transform="rotate(-90 163.6 55.9)">20</text>
<text x="166.1" y="55.9" transform="rotate(-90 166.1 55.9)">31</text>
<text x="168.7" y="55.9" transform="rotate(-90 168.7 55.9)">42</text>
<text x="171.2" y="55.9" transform="rotate(-90 171.2 55.9)">56</text>
<text x="187.9" y="58.2">16</text>
<text x="46.5" y="64.4">B8</text>
<text x="46.6" y="61.8">A8</text>
<text x="132" y="60.7">50</text>
<text x="132" y="63.2">49</text>
<text x="187.9" y="60.7">17</text>
<text x="187.9" y="63.2">18</text>
<text x="187.9" y="65.8">19</text>
<text x="27.3" y="71" transform="rotate(-90 27.3 71)">S1</text>
<text x="34.9" y="71" transform="rotate(-90 34.9 71)">A1</text>
<text x="187.9" y="68.3">21</text>
<text x="187.9" y="70.9">22</text>
<text x="187.9" y="73.4">23</text>
<text x="187.9" y="75.9">24</text>
<text x="132.6" y="78.5">7</text>
<text x="132.6" y="82.3">8</text>
<text x="187.9" y="79.8">26</text>
<text x="187.9" y="82.3">27</text>
<text x="132.6" y="88.6">6</text>
<text x="187.9" y="84.8">28</text>
<text x="187.9" y="87.4">29</text>
<text x="187.9" y="89.9">30</text>
<text x="132" y="92.5">14</text>
<text x="187.9" y="92.5">32</text>
<text x="187.9" y="95">33</text>
<text x="187.9" y="97.5">34</text>
<text x="187.9" y="101.3">38</text>
<text x="132" y="103.9">63</text>
<text x="132" y="106.4">62</text>
<text x="187.9" y="103.9">39</text>
<text x="187.9" y="106.4">40</text>
<text x="132" y="109">61</text>
<text x="187.9" y="109">41</text>
<text x="187.9" y="111.5">43</text>
<text x="187.9" y="114">44</text>
<text x="187.9" y="116.6">45</text>
<text x="187.9" y="119.1">46</text>
<text x="133.9" y="120.4">2</text>
<text x="187.9" y="122.9">48</text>
<text x="187.9" y="125.5">52</text>
<text x="187.9" y="128">53</text>
<text x="187.9" y="130.6">54</text>
<text x="187.9" y="133.1">55</text>
<text x="187.9" y="135.6">57</text>
<text x="132" y="143.3">13</text>
<text x="132.6" y="138.2">3</text>
<text x="187.9" y="138.2">58</text>
<text x="187.9" y="140.7">59</text>
<text x="187.9" y="144.5">60</text>
<text x="187.9" y="147.1">36</text>
<text x="148.3" y="152.4" transform="rotate(-90 148.3 152.4)">10</text>
<text x="152.1" y="151.8" transform="rotate(-90 152.1 151.8)">1</text>
<text x="154.7" y="151.8" transform="rotate(-90 154.7 151.8)">5</text>
<text x="157.2" y="152.4" transform="rotate(-90 157.2 152.4)">11</text>
<text x="159.8" y="152.4" transform="rotate(-90 159.8 152.4)">15</text>
<text x="162.3" y="152.4" transform="rotate(-90 162.3 152.4)">25</text>
<text x="164.8" y="152.4" transform="rotate(-90 164.8 152.4)">35</text>
<text x="167.4" y="152.4" transform="rotate(-90 167.4 152.4)">47</text>
<text x="169.9" y="152.4" transform="rotate(-90 169.9 152.4)">51</text>
<text x="89.5" y="169.9">1</text>
<text x="89.5" y="172.5">2</text>
<text x="107.2" y="169.9">6</text>
<text x="107.2" y="172.5">5</text>
<text x="89.5" y="175">3</text>
<text x="107.2" y="175">4</text>
</g>
<g font-size="1.4" fill="#a90000">
<text x="108" y="26.4">1</text>
<text x="121.9" y="26.4">2</text>
<text x="108" y="32.8">1</text>
<text x="121.9" y="32.8">2</text>
</g>
<g font-size=".7" fill="#006464">
<text x="54.5" y="39.6">5.1k</text>
<text x="54.9" y="38.4">R3</text>
<text x="54.9" y="41">R8</text>
<text x="54.5" y="42.1">5.1k</text>
</g>
</svg>
